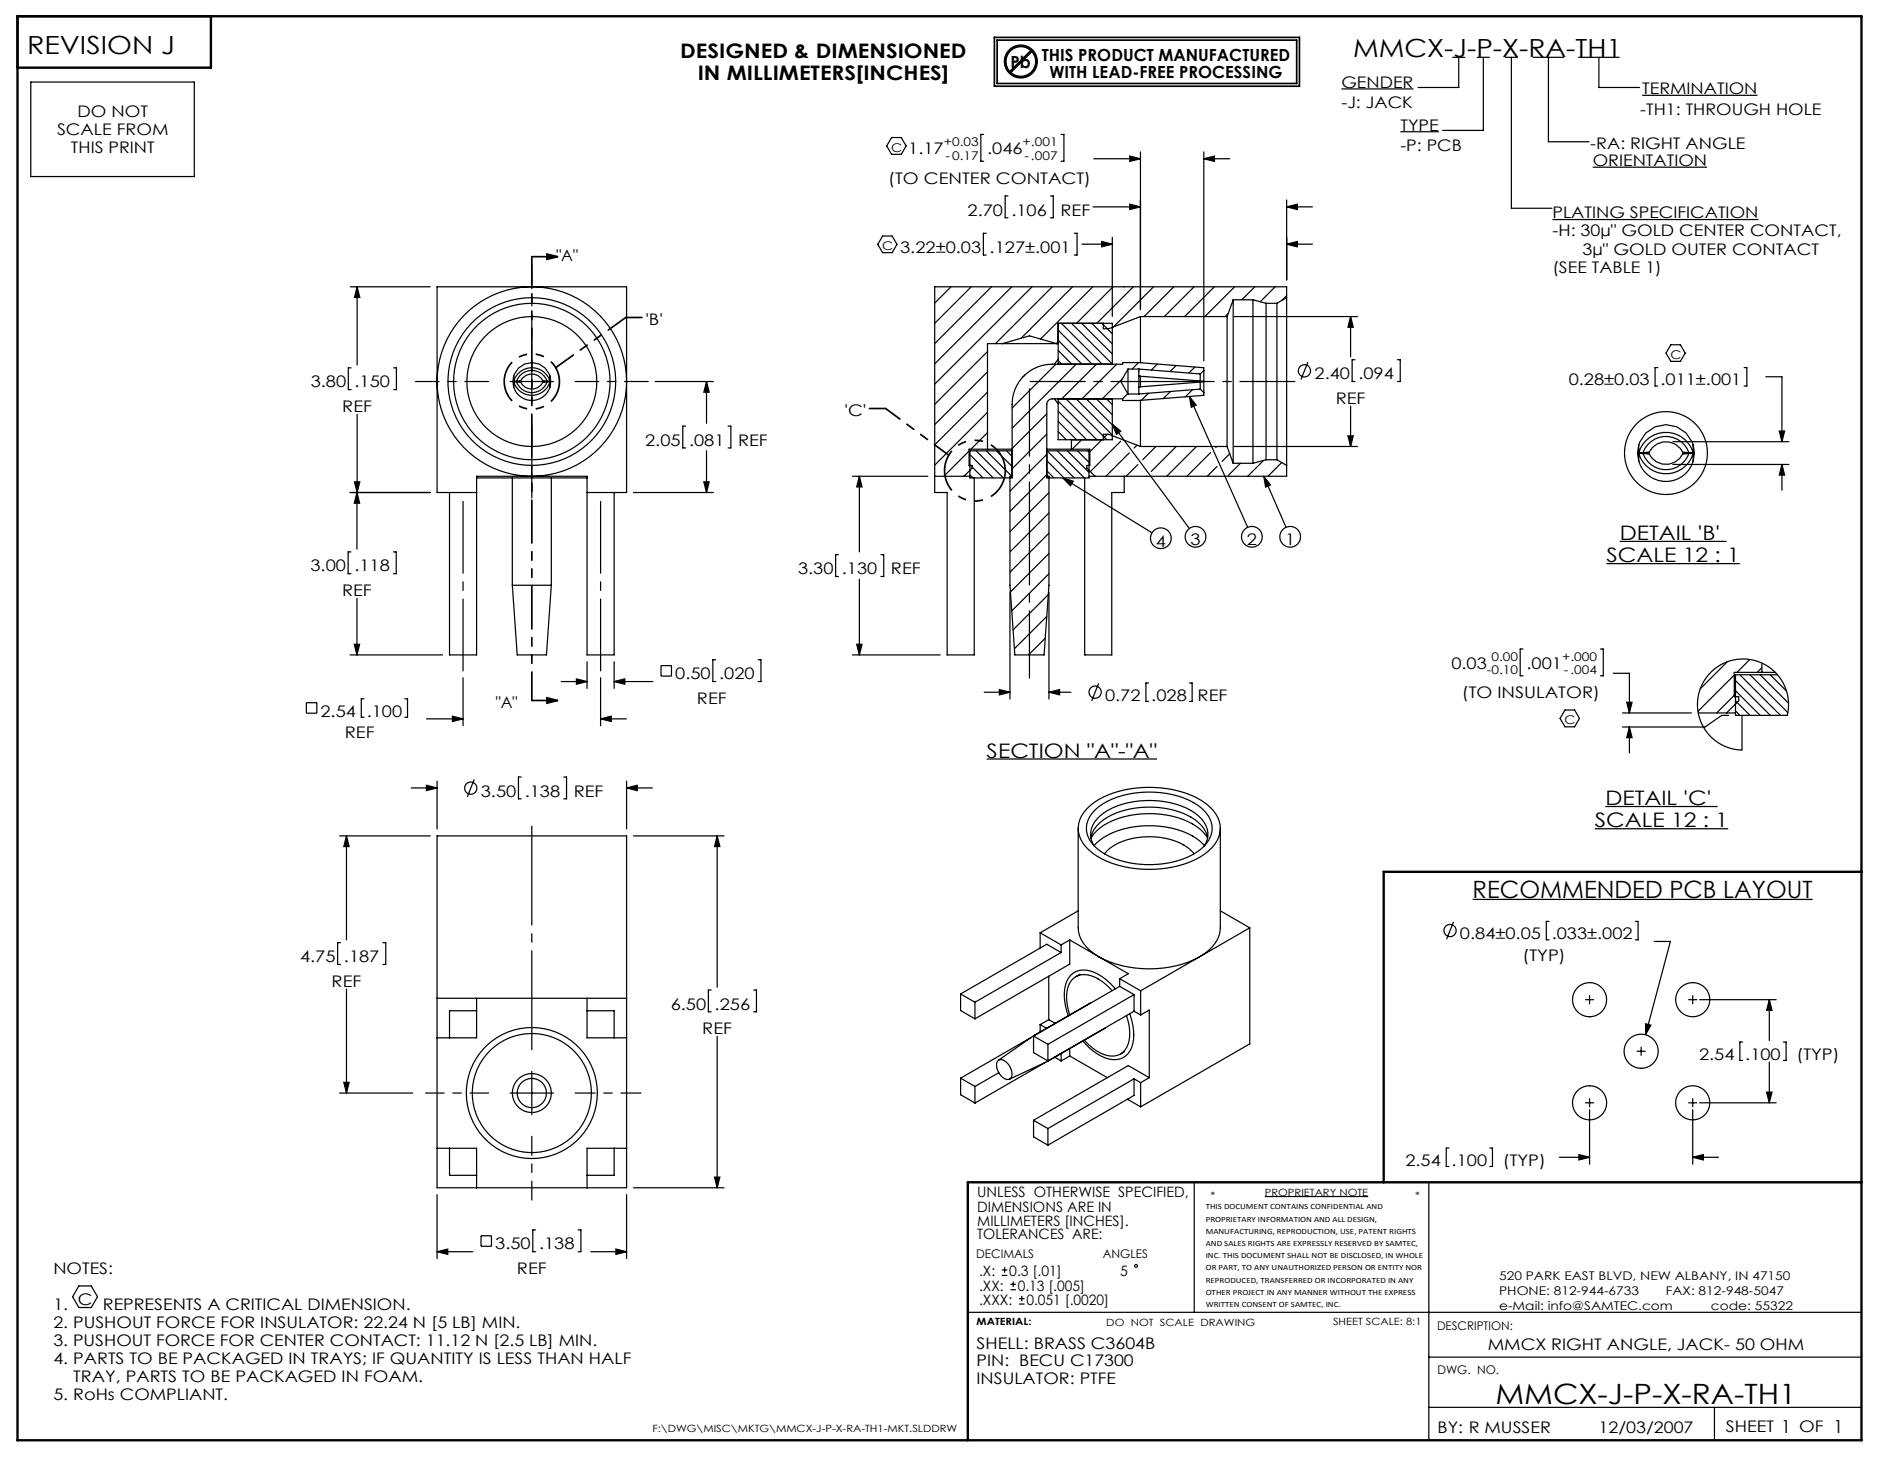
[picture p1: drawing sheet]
<svg xmlns="http://www.w3.org/2000/svg" width="279mm" height="216mm" viewBox="0 0 279 216" stroke-linecap="round" stroke-linejoin="round" font-family="sans-serif">
<g fill="none" stroke="#000" stroke-width=".18">
<path d="M4.5 12.1h24.2v14h-24.2zM145.3 19.9h-.4v3.9h.4M149.4 7.5a2.18 2.18 0 0 1 2.9 0l-3.1 3a2.18 2.18 0 0 1 .2-3zM152.5 7.6a2.18 2.18 0 0 1-.1 3 2.18 2.18 0 0 1-3 .1zM156.8 19.9h.4v3.9h-.4M198.2 13.1h10.6M206.9 19.5h5.7M214.6 8.5h1.8M215.5 8.5v4.4h-6M218.3 8.5h1.8M219.2 8.5v10.8h-6M222.4 8.5h1.8"/>
<path d="M223.3 8.5v22.3h6M226.5 8.5h4.5M228.8 8.5v12.4h6M233.2 8.5h6M236.2 8.5v4.4h6M242.6 14.1h17.1M130.4 34.9h1.4l.7 1.2-.7 1.2h-1.4l-.7-1.2zM131.7 20.3h1.5l.7 1.3-.7 1.2h-1.5l-.7-1.2zM145.7 34.5h-.4v3.2h.4M148.9 29h-.4v3.2h.4M155.2 29h.4v3.2h-.4M158.7 34.5h.4v3.2h-.4"/>
<path d="M159.9 36.1h4.4M161.5 30.6h7M161.6 23.5h6.9M162.8 35.7l1.5 .4-1.5 .4zM164.3 35.1v11.7M166.9 30.2l1.6 .4-1.6 .4zM166.9 23.1l1.6 .4-1.6 .4zM168.5 22.4v23.4M177.9 23.5l1.5-.4v.8zM177.9 22.4v30.9M177.9 23.5h3.8M190.1 30.6l1.6-.4v.8z"/>
<path d="M190.1 36.1l1.6-.4v.8zM190.1 29.6v11.8M190.1 30.6h3.8M190.1 36.1h3.8M229.4 32.4h30.4M235.3 24.7h16.9M51.8 42.4h11.8M51.9 54.4h-.4v3.2h.4M52.8 42.4l.4 1.6h-.8zM52.8 42.4v11.5M58.2 54.4h.4v3.2h-.4M75.4 56.4h6.4"/>
<path d="M75.9 57.2a2.8 2.8 0 0 0 2.7 2 2.8 2.8 0 0 0 2.7-2M75.9 55.6a2.8 2.8 0 0 1 2.7-2 2.8 2.8 0 0 1 2.7 2M75.9 55.6l-.1 .8 .1 .8M75.9 56.4a2.8 2.8 0 0 0 2.7 2 2.8 2.8 0 0 0 2.7-2M75.9 56.3a2.8 2.8 0 0 1 2.7-2 2.8 2.8 0 0 1 2.7 2M75.9 56.4h.4M75.9 56.3h.4M75.9 55.6v.7M75.9 56.4v.8M76.3 56.4a2.4 2.4 0 0 0 2.3 1.6 2.4 2.4 0 0 0 2.2-1.6M76.3 56.4l.6 .1a1.84 1.84 0 0 0 1.7 1 1.84 1.84 0 0 0 1.6-1l.6-.1M76.3 56.3a2.4 2.4 0 0 1 2.3-1.6 2.4 2.4 0 0 1 2.2 1.6"/>
<path d="M76.3 56.3h.6a1.84 1.84 0 0 1 1.7-1 1.84 1.84 0 0 1 1.6 1h.6M76.7 56.3v.2M78.6 53.2v6.4M80.4 56.3v.2M80.8 56.4h.5M80.8 56.3h.5M81.3 55.6v.7M81.3 56.4v.8M81.3 55.6l.1 .8-.1 .8M96.8 56.4h8.6M104.4 56.4l.4 1.6h-.8zM104.4 56.4v6.2"/>
<path d="M140.5 42.4l-2.4 2.4M143.5 42.4l-5.4 5.4M145.9 52l-7.8 7.8M145.9 54.9l-7.8 7.8M145.9 57.9l-7.8 7.8M146.5 42.4l-8.4 8.4M148.1 50.8h8M148.1 50.8h-2.2v15.6M148.1 50.8l4-1.2 4 1.2M149.5 42.4l-11.4 11.4M151.4 55.4l-.3 .3M152.5 42.4l-14.4 14.4"/>
<path d="M155.5 42.4l-8.4 8.4M155.8 58.9l.5 .8M156 53.8l-6.5 6.5M156.1 50.8h.2M156.3 53.3l.6 .5M156.3 51.8l2.1 2M156.3 50.3l3.6 3.5M156.3 48.8l5.1 5M156.3 59.3l5.8 5.7M156.3 50.5l-.2 .3M156.3 58.9v6.1h8v-6.1M156.3 53.1l-.5 .7"/>
<path d="M156.8 47.8l6.1 6M157.5 58.9l6 6.1M158.3 47.8l6 6v-6h-8v6M158.5 42.4l-7.6 7.6M159 53.8l-9.5 9.5M159 58.9l5.3 5.4M159.8 47.8l4.5 4.5M160.5 58.9l3.8 3.8M161.3 47.8l3 3M161.5 42.4l-7.8 7.7M162 58.9l2.3 2.4M162 53.8l-5.1 5.1"/>
<path d="M162.8 47.8l1.5 1.5M163.5 58.9l.8 .9M164.3 47.8h.1M164.5 42.4l-5.4 5.4M165 53.8l-5.1 5.1M165.8 56l-2.9 2.9M165.9 58.9h-10.4a.8 .8 0 0 0-.8 .8v10.9h6.2v-4h-6.2M166.6 58.2l-.7 .7M166.7 54.5v3.7M166.7 54.5h1.6M166.7 54.5l-1.1 1.9 1.1 1.8M166.7 58.2h1.6"/>
<path d="M167.5 42.4l-5.4 5.4M168.2 53.6l-.9 .9M168.3 54.5v1.1M168.3 55.6v1.6M168.3 57.2v1M168.3 57.2l9.6-.8v1.6M168.3 54.5l9 .8M168.3 55.6l9 .7M168.5 59.2v6.8M168.5 55.6v1.6M168.5 46.8v6.8M168.5 46.8h12.8"/>
<path d="M168.5 46.8l-4.7 1.8h-.8v-.8M169.7 58.1l-1.1 1.1M170.4 42.4l-5.9 5.9M171 53.8l-.9 .9M172.9 57.9l-1 1M173.4 42.4l-4.4 4.4M173.8 54l-.9 .9M175.7 58.6l8.6 19.3M175.7 58.6l1 1.3-.7 .3zM176.2 57.6l-1.1 1M176.4 42.4l-4.4 4.4M176.6 54.2l-.9 .9"/>
<path d="M177.3 56.5v1M177.3 55.3v1M177.3 57.5l-9 .7M177.3 57.5l.6 .5M177.9 54.7v-.4l-9.6-.7h-2.4v.2h-10.4a5.9 5.9 0 0 0-6 5.9v10.9h-6.2v-4h6.2M177.9 54.7v1.6h-.6M177.9 58v.4l-9.6 .8h-2.4v-.3M177.9 54.7l-.6 .6M179.4 42.4l-4.4 4.4M181.3 46.8v19.2M181.5 46.3l-.5 .5M182.2 44.3v24.2"/>
<path d="M182.2 44.3h2.9M182.2 44.3l-.9 2.5M182.3 46.8h18.3M182.4 42.4l-4.4 4.4M185.1 44.3v24.2M185.1 44.3l2 .5M185.4 42.4l-1.9 1.9M187.1 44.8v23.1M187.1 44.8h1.6M188.4 42.4l-2.2 2.2M188.7 44.8v23.1M190.1 44v24.8"/>
<path d="M190.1 44v-1.6h-52v30.4h1.8v24h4v-26.2M190.1 44l-1.4 .8M190.1 43.7l-.7 .7M193.2 53.5l-1 2.6M199.6 46.8l.3 1.6h-.7zM199.6 46.8v5.9M200.2 53.2h-.4v3.2h.4M206.5 53.2h.4v3.2h-.4M244.9 54.3h-.4v2.7h.4M246.9 50.9h1.4l.7 1.3-.7 1.2h-1.4l-.7-1.2zM257.7 54.3h.4v2.7h-.4M260.9 55.7h2.4v9.6"/>
<path d="M51.7 72.8h11.9M52.4 71.2h.8l-.4 1.6zM52.7 72.8l.4 1.6h-.8zM52.7 72.8v8.3M52.8 61.2v11.6M66.4 72.8v24h4v-26.4h16.3v26.4h4v-24M70.4 70.6h16.3M70.4 72.8h-5.8v-30.4h28v30.4h-5.9M75.7 70.6v15.9M81.5 70.6v15.9M93.6 72.8h11.8M101.3 63h-.4v3.2h.4"/>
<path d="M104 71.2h.8l-.4 1.6zM104.4 66.6v6.2M107.6 63h.4v3.2h-.4M126 70.4h11.1M127 70.4l.4 1.6h-.8zM127 70.4v11.2M138.1 70.4h4.3M142.4 70.4h.9M143.2 66.6l-3.7 3.8M143.3 67.2l3.4 3.4M143.3 68.7l1.9 1.9M143.3 70.2l.4 .4"/>
<path d="M144.2 66.6l4 4M145.7 66.6l3.8 3.8M145.9 60.9l-7.8 7.8M145.9 63.9l-2.4 2.5M145.9 66.4h3.6M145.9 66.4h-2.7v2.4h.4v.4l-1.2 1.2M147.2 66.6l2.3 2.3M148.7 66.6l.8 .8M149.5 70.4h-.3v16.1l.7 10.3h4.4l.7-10.3v-16.1h-.3M154.7 68.1l2.4 2.4M154.7 69.6l1 1M154.7 61.2l-5.2 5.1"/>
<path d="M154.7 64.1l-5.2 5.2M154.7 67.1l-5.5 5.5M154.7 70.1l-5.5 5.5M154.7 66.4h3.6M154.7 66.6l4 4M155 72.8l-5.8 5.8M155 75.8l-5.8 5.8M155 78.8l-5.8 5.8M156.2 66.6l4 4M156.3 63.8l1.3 1.2M156.3 62.3l2.8 2.7M156.3 60.8l4.3 4.2"/>
<path d="M157 70.6l13.2 8.1M157 70.6l1.6 .5-.4 .7zM157.7 66.6l3.2 3.2M158.3 66.4h2.7v2.4h-.4v.4l1.2 1.2M158.3 65v1.4M159.2 66.6l1.7 1.7M159.8 65l-1.4 1.4M160.7 66.6l.2 .2M160.9 70.4h.9M162.8 65l-1.8 1.8M163 65v-.8h.8l4.7 1.8M163.6 64.2l-.6 .6"/>
<path d="M164.3 62.7l11.4 15.4M164.3 62.7l1.3 1-.6 .5zM165.6 65.2l-4.5 4.5M166.1 70.4v2.4h-1.8v24h-4v-26.2M166.8 66.9l-3.4 3.5M168 65.8l-.4 .4M168.1 68.7l-1.7 1.7M168.5 66h12.8M169.4 70.4h.1M170.8 66l-2 1.9M173.8 66l-3.7 3.7M176.8 66l-4.4 4.4"/>
<path d="M178.9 66.9l-3.5 3.5M179.8 66l-.2 .1M179.8 68.9l-1.4 1.5M181.3 66l.9 2.5M181.7 67.1l-1.1 1.1M182.2 68.5h2.9M182.3 66h18.3M183.3 68.5l-1.8 1.8M186.7 68l-2.3 2.4M186.7 70.4l3.3 7.5M186.7 70.4l1 1.3-.7 .3zM187.1 67.9l-2 .6"/>
<path d="M187.1 67.9h1.6M188.7 67.9l1.4 .9M189.4 68.4l-2.1 2M190.1 68.8v1.6h-28.3M199.2 64.4h.7l-.3 1.6zM199.6 60v6M242.1 68.2a4.2 4.2 0 0 0 4 3 4.2 4.2 0 0 0 4.1-3M242.1 65.8a4.2 4.2 0 0 1 4-3 4.2 4.2 0 0 1 4.1 3M242.1 65.8l-.2 1.2 .2 1.2M242.1 67a4.2 4.2 0 0 0 4 3 4.2 4.2 0 0 0 4.1-3M242.1 66.9a4.2 4.2 0 0 1 4-3 4.2 4.2 0 0 1 4.1 3M242.1 67h.6"/>
<path d="M242.1 66.9h.6M242.1 65.8v1.1M242.1 67v1.2M242.8 67a3.6 3.6 0 0 0 3.3 2.4 3.6 3.6 0 0 0 3.4-2.4M242.8 67l.9 .1a2.76 2.76 0 0 0 2.4 1.5 2.76 2.76 0 0 0 2.5-1.5l.9-.1M242.8 66.9a3.6 3.6 0 0 1 3.3-2.4 3.6 3.6 0 0 1 3.4 2.4M242.8 66.9l.9-.1a2.76 2.76 0 0 1 2.4-1.5 2.76 2.76 0 0 1 2.5 1.5l.9 .1M243.4 66.8v.3M247.2 68.6h17.1M247.2 65.3h17.1M248.9 66.8v.3M249.6 67h.6"/>
<path d="M249.6 66.9h.6M250.2 65.8v1.1M250.2 67v1.2M250.2 65.8l.1 1.2-.1 1.2M262.9 63.7h.8l-.4 1.6zM263.3 68.6l.4 1.6h-.8zM263.3 68.6v3.8M51.7 96.8h13.7M51.9 81.6h-.5v3.2h.5M52.3 95.2h.8l-.4 1.6zM52.7 88.4v8.4M58.1 81.6h.4v3.2h-.4"/>
<path d="M75.7 86.5l.7 10.3h4.3l.8-10.3M75.7 86.5h5.8M86.7 97.8v3.9M90.7 97.8v3.9M97.7 98.4h1.5v1.5h-1.5zM105.7 97.5h-.4v3.2h.4M112 97.5h.4v3.2h-.4M123.9 82h-.4v3.2h.4M126 96.8h12.9M126.6 95.2h.8l-.4 1.6zM127 85.6v11.2M130.2 82h.4v3.2h-.4"/>
<path d="M149.2 87.5v15.8M154.4 94.3l-2.4 2.5M154.7 91.1l-4.8 4.8M154.9 87.9l-5.2 5.2M155 87.5v15.8M155 81.8l-5.7 5.7M155 84.8l-5.5 5.5M225 95.9h-.4v4h.4M236.5 95.9h.4v4h-.4M237.4 83.3h19.7M238.4 99.5h2.3v5.9M239.3 80h15.8"/>
<path d="M255.2 97.8l-4 4M256.2 99.8l-5.3 5.3M257.1 99.7l6 6M258.5 97.5l-1.9 1.9M258.6 99.7l5.6 5.6M260.1 99.7l4.2 4.2M260.3 99.4h2M260.3 98v1.4M260.3 99.4h-4.1v3.6h.7v.6l-1.8 1.8M260.3 98.7l-.7 .7M261.6 99.7l2.4 2.4M262.6 99.7h-6.2v6h7.7a6.7 6.7 0 0 0-5.4-8.2 6.7 6.7 0 0 0-7.9 6 6.7 6.7 0 0 0 6.6 7.3v-5.1"/>
<path d="M45.3 103.8h1.5v1.6h-1.5zM53.8 103.3h-.4v2.7h.4M59.8 103.3h.4v2.7h-.4M60.8 116.4h3.8M63 116l1.6 .4-1.6 .4zM63 106.2h5.4M64.6 115.4v7.1M66.8 105.8l1.6 .4-1.6 .4zM68.4 100.2v7M70.1 115.2l-1.1 2.6M77 114.8h-.4v3.2h.4M82.9 100.7h3.8"/>
<path d="M83.3 114.8h.4v3.2h-.4M85.2 100.3l1.5 .4-1.5 .4zM88.7 100.2v7M88.7 106.2h3.8M88.7 106.2l1.6-.4v.8zM90.7 100.7l1.6-.4v.8zM90.7 100.7h5.8M92.6 116.4l1.6-.4v.8zM92.6 115.4v7.1M92.6 116.4h3.8M145.4 102.3h3.8M145.8 112.2h25.2"/>
<path d="M147.7 101.9l1.5 .4-1.5 .4zM155 102.3l1.6-.4v.8zM155 102.3h3.2M160.6 119.5a12.7 12.7 0 0 1 9-3.1 13.8 13.8 0 0 1 9.2 2.9 4.1 4.1 0 0 1-.3 6.5 14.9 14.9 0 0 1-11.4 2.5 10.3 10.3 0 0 1-7.1-3.8 3.8 3.8 0 0 1 .6-5zM161.8 119.7a12 12 0 0 1 8.7-2.6 11 11 0 0 1 7.5 2.8 3.5 3.5 0 0 1-.2 5.2 12 12 0 0 1-8.7 2.7 11 11 0 0 1-7.5-2.9 3.5 3.5 0 0 1 .2-5.2zM162.3 101l-1 2.6M169.7 100.9h-.4v2.8h.4M175.7 100.9h.4v2.8h-.4M231.2 104.9h1.5l.7 1.3-.7 1.2h-1.5l-.7-1.2zM237.2 119.2h16.6M239.7 105.4h10.2M240.4 103.8h.7l-.4 1.6z"/>
<path d="M240.7 107.4v3.8M240.7 107.4l.4 1.6h-.7zM250.9 105.4h4.2M255.1 105.4h1.3M255.4 105.7h-1l-2.5 1.7h-12.2M256.2 102.8l-2.6 2.6M256.4 100.6l5.2 5.1M256.4 102.1l3.7 3.6M256.4 103.6l2.2 2.1M256.4 105.1l.7 .6M50.2 123.5h13.4M50.3 139.3h-.4v3.2h.4"/>
<path d="M51.2 123.5l.4 1.6h-.8zM51.2 123.5v15.4M56.6 139.3h.4v3.2h-.4M64.6 123.5h28v52h-28zM93.6 123.5h13.4M106 123.5l.4 1.6h-.8zM106 123.5v22.4M153.7 137.8l3.1 1.8M153.7 137.8v2.3M156.8 139.6v1.2M158.1 138.9v3.6l-14 8.1M158.1 138.9l-1.3 .7"/>
<path d="M158.1 138.9l8.6 5-1.3 .7M159.3 122.4v14.7a5.3 5.3 0 0 0 3.1 4.3 16.4 16.4 0 0 0 14.8 0M159.3 134.6l-5.6 3.2M161.2 123.8a5 5 0 0 1 3.2-3.4 13.4 13.4 0 0 1 12.1 .7 4.2 4.2 0 0 1 1.9 2.7M161.2 123.8a7.3 7.3 0 0 1 4.8-3.1 14 14 0 0 1 10.8 1.5 5.3 5.3 0 0 1 1.6 1.6M161.6 125a10.2 10.2 0 0 1 7.1-2.9 12.6 12.6 0 0 1 8.7 2.3l.6 .6a3.3 3.3 0 0 0-.9-4.4 12.5 12.5 0 0 0-10.4-2 8 8 0 0 0-5 2.9 3.1 3.1 0 0 0-.1 3.5M163.2 126.2a7.7 7.7 0 0 1 5.7-2.5 9.7 9.7 0 0 1 7 1.9l.5 .6M180.3 122.4v14.7a5.3 5.3 0 0 1-3.1 4.3M180.3 134.6l4.4 2.5M184.7 137.1l-7.5 4.3M184.7 137.1v17.2l-16.2 9.3M214.8 136.2l-1.1 2.6"/>
<path d="M217.6 132.9h50.2M228.9 136.2h-.4v2.7h.4M235.6 122.5h19.7M241.6 136.2h.4v2.7h-.4M244.4 139.1h2.4l-3.7 13.8M50.8 160h.8l-.4 1.5zM51.2 146.2v15.3M64.6 147.5h28M70.4 147.5v5.9h-5.8M70.4 149.4h-4v4M78.6 158.3v6.4M86.7 147.5v5.9h5.9"/>
<path d="M86.7 149.4h4v4M105.1 146.3h-.4v3.2h.4M106 153.2v22.3M111.4 146.3h.4v3.2h-.4M141.9 146.9l2.2 1.2M141.9 146.9v2.4l2.2 1.3M141.9 159.3l2.2 1.3M141.9 159.3v2.5l2.2 1.2M144.1 148.1v2.5M147.5 156.7a1.22 1.22 0 0 1 1.5 .6l.2 .4a1.44 1.44 0 0 1 0 1.7 1.22 1.22 0 0 1-1.5-.6l-.2-.4a1.44 1.44 0 0 1 0-1.7zM147.6 158.5l-3.5 2.1M152.4 153.3l-10.5 6"/>
<path d="M152.7 153.1l2.1 1.2M152.7 153.1v2.5l2.1 1.2M153 152.9l-5.5 3.8M153.7 151.4l.9 .6M153.7 151.4v1.1M154.5 157l-10.4 6M154.8 154.3v2.5M155 150.7l.9 .5M155 144.3v6.4M155 150.7l-1.3 .7M155.1 156.6l-5.9 2.9M155.8 156.2l1 .6"/>
<path d="M156.8 140.8l-2.1-1.3-12.8 7.4M156.8 140.8l-12.7 7.3M156.8 155.7v1.1M158.1 155v1M158.1 156l5.5 3.3M158.1 156l-1.3 .8M159.5 144l-.5 .3M161.2 148.2l-8.4 4.8M163.3 151.9l-8.4 4.9M164.3 146.4a6 6 0 0 0-4.2-2.4 2.59 2.59 0 0 0-2.5 2.6 7.7 7.7 0 0 0 .5 3.4M164.8 146.1a6.9 6.9 0 0 0-4.8-2.8 2.82 2.82 0 0 0-2.7 2.7 8.4 8.4 0 0 0 .5 4.1M165.4 145.8l-12.7 7.3"/>
<path d="M165.4 145.8l2.2 1.2M165.4 144.6l3.1 1.8M165.4 144.6v1.2M166.1 155.4l-.5 .4M166.4 150.1a6.2 6.2 0 0 1 .1 4.7 2.54 2.54 0 0 1-3.4 1 7.5 7.5 0 0 1-2.9-2.1M166.9 149.8a7.1 7.1 0 0 1 .1 5.4 2.77 2.77 0 0 1-3.6 1.2 8.2 8.2 0 0 1-3.4-2.6M167.6 147l-12.8 7.3M167.6 149.4l-12.8 7.4M167.6 147v2.4M167.6 159.4v2.5l-12.8 7.3M167.6 159.4l.9 .6M167.6 159.4l-12.8 7.4"/>
<path d="M167.6 149.4l.9 .6M168.5 146.4v3.6M168.5 160v3.6M168.5 150l1.3-.7v10M169.8 159.3l-1.3 .7M169.8 159.3l-3.1-1.8-14 8M177.2 141.4l-8.7 5M234.3 147.7h1.2M234.9 147.1v1.2M241.9 155.4h1.2M242.5 154.8v1.1M243.2 151.3l.7 .2-.8 1.4z"/>
<path d="M249.5 147.7h1.2M250.1 147.1v1.2M251.1 147.7h11.3M257.5 154h-.4v2.7h.4M261.4 147.7v6M261.4 157v6M261.4 147.7l.4 1.6h-.8zM263.5 154h.4v2.7h-.4M50.2 161.5h10.8M64.6 176.5v9.5M64.6 169.7h5.8v5.8M66.4 169.7v4h4"/>
<path d="M75.4 161.5h6.4M90.7 169.7v4h-4M92.6 176.5v9.5M92.6 169.7h-5.9v5.8M93.6 175.5h13.4M105.6 174h.8l-.4 1.5zM144.1 160.6v2.4M152.7 165.5v2.5l2.1 1.2M152.7 165.5l2.1 1.3M154.8 166.8v2.4M166.6 162.4l1.9 1.2M176.5 174.7v19.2"/>
<path d="M186.9 176.8h15.3M211.1 174.7v38.1M214.1 169.7h-.4v2.7h.4M220.1 169.7h.4v2.7h-.4M230.4 171h4.5M233.3 170.6l1.6 .4-1.6 .4zM234.3 163h1.2M234.9 164v8M234.9 162.4v1.2M249.5 163h1.2M250.1 171l1.6-.4v.8zM250.1 164v8"/>
<path d="M250.1 171h3.8M250.1 162.4v1.2M251.1 163h11.3M261 161.4h.8l-.4 1.6zM11.6 190h1.9l.9 1.6-.9 1.6h-1.9l-.9-1.6zM64.6 185l1.6-.4v.8zM64.6 185h5.3M71.1 182.6h1.5v1.6h-1.5zM79.1 181.8h-.4v3.2h.4M85.4 181.8h.4v3.2h-.4M87.3 185h5.3M91 184.6l1.6 .4-1.6 .4z"/>
<path d="M143 193.9h132M148 188.5h.8M148 187.7h.8M148.4 187.3v.8M149.3 190.6h.8M149.3 189.8h.8M149.7 189.4v.8M150.6 192.7h.8M150.6 191.9h.8M151 191.5v.8M211.1 208h63.9M211.1 200.6h63.9"/>
<path d="M253.3 208v4.8"/>
<circle cx="150.8" cy="9.1" r="2.44"/>
<circle cx="78.6" cy="56.4" r="12.4"/>
<circle cx="78.6" cy="56.4" r="11.6"/>
<circle cx="78.6" cy="56.4" r="9.6"/>
<circle cx="78.6" cy="56.4" r="14"/>
<circle cx="192.7" cy="54.8" r=".9"/>
<circle cx="171.5" cy="79.5" r="1.53"/>
<circle cx="176.6" cy="79.3" r="1.53"/>
<circle cx="185" cy="79.3" r="1.53"/>
<circle cx="190.6" cy="79.3" r="1.53"/>
<circle cx="246.1" cy="67" r="6.1"/>
<circle cx="69.6" cy="116.5" r=".9"/>
<circle cx="161.8" cy="102.3" r=".9"/>
<circle cx="214.2" cy="137.5" r=".9"/>
<circle cx="234.9" cy="147.7" r="2.52"/>
<circle cx="242.5" cy="155.3" r="2.52"/>
<circle cx="250.1" cy="147.7" r="2.52"/>
<circle cx="78.6" cy="161.5" r="2.88"/>
<circle cx="78.6" cy="161.5" r="2.16"/>
<circle cx="78.6" cy="161.5" r="9.7"/>
<circle cx="78.6" cy="161.5" r="8.8"/>
<circle cx="234.9" cy="163" r="2.52"/>
<circle cx="250.1" cy="163" r="2.52"/>
<circle cx="167.9" cy="187.1" r=".2"/>
</g>
<path d="M2.6 2.4h272.4v210.4h-272.4zM31.2 2.4v7.6h-28.6M275 128.8h-70.6v45.9M275 174.7h-132v38.1" fill="none" stroke="#000" stroke-width=".35"/>
<path d="M146.9 5.5h45.1v7.2h-45.1zM147.3 5.9h44.3v6.4h-44.3zM78.6 37.9h3.8M80.8 37.5l1.6 .4-1.6 .4zM78.6 103.5h3.8M80.8 103.1l1.6 .4-1.6 .4z" fill="none" stroke="#000" stroke-width=".25"/>
<path d="M148.4 9.1a2.45 2.45 0 0 0 4.9 0 2.45 2.45 0 0 0-4.9 0zM149.3 7.5a2.18 2.18 0 0 1 3 0l-3.1 3a2.18 2.18 0 0 1 .1-3zM149.4 10.7l3.1-3.1a2.18 2.18 0 0 1-.1 3 2.18 2.18 0 0 1-3 .1z" fill-rule="evenodd" fill="#000"/>
<path d="M82.7 56.4a4.1 4.1 0 0 0-6.1-3.6 4.1 4.1 0 0 0-.2 7 4.1 4.1 0 0 0 6.2-3.1l.1-.3" fill="none" stroke="#000" stroke-width=".25" stroke-dasharray="6.3 1.3 1.3 1.3 1.3 1.3" stroke-dashoffset="3.1" stroke-linecap="butt"/>
<path d="M148.5 69.6a4.5 4.5 0 0 0-6.6-4 4.5 4.5 0 0 0-.3 7.7 4.5 4.5 0 0 0 6.9-3.4v-.3" fill="none" stroke="#000" stroke-width=".25" stroke-dasharray="6.3 1.3 1.3 1.3 1.3 1.3" stroke-dashoffset="1.8" stroke-linecap="butt"/>
<path d="M72.2 56.4h-10.8M78.6 50v-10.8M85 56.4h10.8M78.6 62.8v10.8" fill="none" stroke="#000" stroke-width=".18" stroke-dasharray="15.2 1.3 1.3 1.3" stroke-dashoffset="11.7"/>
<path d="M78.6 155.1v-33" fill="none" stroke="#000" stroke-width=".18" stroke-dasharray="15.2 1.3 1.3 1.3" stroke-dashoffset=".6"/>
<path d="M72.2 161.5h-9.3" fill="none" stroke="#000" stroke-width=".18" stroke-dasharray="15.2 1.3 1.3 1.3" stroke-dashoffset="12.5"/>
<path d="M78.6 167.9v9.4" fill="none" stroke="#000" stroke-width=".18" stroke-dasharray="15.2 1.3 1.3 1.3" stroke-dashoffset="12.4"/>
<path d="M85 161.5h9.7" fill="none" stroke="#000" stroke-width=".18" stroke-dasharray="15.2 1.3 1.3 1.3" stroke-dashoffset="12.3"/>
<path d="M78.6 103.5v-65.6" fill="none" stroke="#000" stroke-width=".25" stroke-dasharray="6.3 1.3 1.3 1.3 1.3 1.3" stroke-dashoffset="2.1"/>
<path d="M94.9 46.9h-2.4M128.5 60.4h2.4" fill="none" stroke="#000" stroke-width=".25" stroke-dasharray="6.3 1.3 1.3 1.3 1.3 1.3"/>
<path d="M92.5 46.9l-10.4 7.4" fill="none" stroke="#000" stroke-width=".25" stroke-dasharray="6.3 1.3 1.3 1.3 1.3 1.3" stroke-dashoffset="3.2"/>
<path d="M130.9 60.4l9.3 6.9" fill="none" stroke="#000" stroke-width=".25" stroke-dasharray="6.3 1.3 1.3 1.3 1.3 1.3" stroke-dashoffset="3.7"/>
<path d="M152.1 100.2v-42.7" fill="none" stroke="#000" stroke-width=".18" stroke-dasharray="15.2 1.3 1.3 1.3" stroke-dashoffset="5.3"/>
<path d="M191.3 56.4h-39.1" fill="none" stroke="#000" stroke-width=".18" stroke-dasharray="15.2 1.3 1.3 1.3" stroke-dashoffset="7.1"/>
<path d="M68.4 99.1v-25M88.7 99.1v-25" fill="none" stroke="#000" stroke-width=".18" stroke-dasharray="15.2 1.3 1.3 1.3" stroke-dashoffset="4.6"/>
<g fill="#000">
<path d="M186.7 70.4l1 1.3-.7 .3zM157 70.6l1.6 .5-.4 .7zM164.3 62.7l1.3 1-.6 .5zM175.7 58.6l1 1.3-.7 .3z"/>
<path d="M80.8 103.1l1.6 .4-1.6 .4zM80.8 37.5l1.6 .4-1.6 .4z"/>
<path d="M85.2 100.3l1.5 .4-1.5 .4zM90.7 100.7l1.6-.4v.8zM52.3 95.2h.8l-.4 1.6zM52.7 72.8l.4 1.6h-.8zM104.4 56.4l.4 1.6h-.8zM104 71.2h.8l-.4 1.6zM52.8 42.4l.4 1.6h-.8zM52.4 71.2h.8l-.4 1.6zM106 123.5l.4 1.6h-.8zM105.6 174h.8l-.4 1.5zM63 116l1.6 .4-1.6 .4zM92.6 116.4l1.6-.4v.8zM51.2 123.5l.4 1.6h-.8zM50.8 160h.8l-.4 1.5zM64.6 185l1.6-.4v.8zM91 184.6l1.6 .4-1.6 .4zM147.7 101.9l1.5 .4-1.5 .4zM155 102.3l1.6-.4v.8zM127 70.4l.4 1.6h-.8zM126.6 95.2h.8l-.4 1.6zM166.9 30.2l1.6 .4-1.6 .4zM190.1 30.6l1.6-.4v.8zM177.9 23.5l1.5-.4v.8zM166.9 23.1l1.6 .4-1.6 .4zM199.2 64.4h.7l-.3 1.6zM199.6 46.8l.3 1.6h-.7zM162.8 35.7l1.5 .4-1.5 .4zM190.1 36.1l1.6-.4v.8zM243.2 151.3l-.1 1.6 .8-1.4zM261.4 147.7l.4 1.6h-.8zM261 161.4h.8l-.4 1.6zM233.3 170.6l1.6 .4-1.6 .4zM250.1 171l1.6-.4v.8z"/>
<path d="M88.7 106.2l1.6-.4v.8zM66.8 105.8l1.6 .4-1.6 .4zM263.3 68.6l.4 1.6h-.8zM262.9 63.7h.8l-.4 1.6zM240.7 107.4l.4 1.6h-.7zM240.4 103.8h.7l-.4 1.6z"/>
</g>
<text font-size="4.1" x="221" y="207.5">MMCX-J-P-X-RA-TH1</text>
<g font-size="3.7">
<text x="4" y="8">REVISION J</text>
<text x="199.9" y="8.4">MMCX-J-P-X-RA-TH1</text>
</g>
<text font-size="3.5" x="217.6" y="132.7">RECOMMENDED PCB LAYOUT</text>
<g font-size="3">
<text x="100.5" y="8.6">DESIGNED &amp; DIMENSIONED</text>
<text x="103.1" y="11.8">IN MILLIMETERS[INCHES]</text>
<text x="237.4" y="83.1">SCALE 12 : 1</text>
<text x="239.3" y="79.8">DETAIL 'B'</text>
<text x="145.8" y="112">SECTION &quot;A&quot;-&quot;A&quot;</text>
<text x="237.2" y="119">DETAIL 'C'</text>
<text x="235.6" y="122.3">SCALE 12 : 1</text>
</g>
<g font-size="2.5">
<text x="149.3" y="10.1">Pb</text>
<text x="153.9" y="9">THIS PRODUCT MANUFACTURED</text>
<text x="155.1" y="11.5">WITH LEAD-FREE PROCESSING</text>
</g>
<g font-size="2.4">
<text x="11.4" y="17.2">DO NOT</text>
<text x="198.2" y="13">GENDER</text>
<text x="198.2" y="15.9">-J: JACK</text>
<text x="242.4" y="16.9">-TH1: THROUGH HOLE</text>
<text x="242.6" y="13.9">TERMINATION</text>
<text x="8.4" y="19.9">SCALE FROM</text>
<text x="10.5" y="22.6">THIS PRINT</text>
<text x="134.2" y="22.8">1.17</text>
<text x="145.9" y="22.8">.046</text>
<text x="206.9" y="19.3">TYPE</text>
<text x="206.9" y="22.3">-P: PCB</text>
<text x="235" y="22.1">-RA: RIGHT ANGLE</text>
<text x="131.2" y="27.1">(TO CENTER CONTACT)</text>
<text x="235.3" y="24.5">ORIENTATION</text>
<text x="143" y="31.8">2.70</text>
<text x="149.4" y="31.8">.106</text>
<text x="156.7" y="31.8">REF</text>
<text x="229.4" y="32.3">PLATING SPECIFICATION</text>
<text x="229.4" y="34.9">-H: 30µ&quot; GOLD CENTER CONTACT,</text>
<text x="82.2" y="38.6">&quot;A&quot;</text>
<text x="133" y="37.4">3.22±0.03</text>
<text x="146.2" y="37.4">.127±.001</text>
<text x="229.4" y="40.3">(SEE TABLE 1)</text>
<text x="233.8" y="37.6">3µ&quot; GOLD OUTER CONTACT</text>
<text x="95.4" y="48">'B'</text>
<text x="45.9" y="57.2">3.80</text>
<text x="52.4" y="57.2">.150</text>
<text x="194.2" y="56">2.40</text>
<text x="197.4" y="59.7">REF</text>
<text x="200.7" y="56">.094</text>
<text x="231.8" y="56.9">0.28±0.03</text>
<text x="245.3" y="56.9">.011±.001</text>
<text x="50.6" y="60.9">REF</text>
<text x="95.3" y="65.9">2.05</text>
<text x="101.8" y="65.9">.081</text>
<text x="109" y="65.9">REF</text>
<text x="124.8" y="61.4">'C'</text>
<text x="170.8" y="80.8">4</text>
<text x="175.9" y="80.5">3</text>
<text x="184.2" y="80.5">2</text>
<text x="189.9" y="80.5">1</text>
<text x="45.9" y="84.4">3.00</text>
<text x="50.5" y="88.1">REF</text>
<text x="52.4" y="84.4">.118</text>
<text x="117.9" y="84.9">3.30</text>
<text x="124.4" y="84.9">.130</text>
<text x="131.6" y="84.9">REF</text>
<text x="99.8" y="100.4">0.50</text>
<text x="106.3" y="100.4">.020</text>
<text x="214.4" y="98.8">0.03</text>
<text x="225.5" y="98.8">.001</text>
<text x="47.3" y="105.9">2.54</text>
<text x="54.2" y="105.9">.100</text>
<text x="73.3" y="104.7">&quot;A&quot;</text>
<text x="103" y="104">REF</text>
<text x="163.3" y="103.6">0.72</text>
<text x="170.1" y="103.6">.028</text>
<text x="176.9" y="103.6">REF</text>
<text x="216" y="103.2">(TO INSULATOR)</text>
<text x="50.9" y="109.1">REF</text>
<text x="71" y="117.7">3.50</text>
<text x="77.5" y="117.7">.138</text>
<text x="84.8" y="117.7">REF</text>
<text x="44.3" y="142.2">4.75</text>
<text x="50.8" y="142.2">.187</text>
<text x="215.7" y="138.8">0.84±0.05</text>
<text x="225" y="142">(TYP)</text>
<text x="229.3" y="138.8">.033±.002</text>
<text x="49" y="145.8">REF</text>
<text x="99.1" y="149.2">6.50</text>
<text x="105.6" y="149.2">.256</text>
<text x="103.8" y="152.8">REF</text>
<text x="251" y="156.6">2.54</text>
<text x="257.9" y="156.6">.100</text>
<text x="265.4" y="156.6">(TYP)</text>
<text x="207.6" y="172.3">2.54</text>
<text x="214.5" y="172.3">.100</text>
<text x="222.1" y="172.3">(TYP)</text>
<text x="73.2" y="184.6">3.50</text>
<text x="79.7" y="184.6">.138</text>
<text x="7.9" y="188.2">NOTES:</text>
<text x="76.4" y="188.3">REF</text>
<text x="7.9" y="193.6">1.</text>
<text x="7.9" y="196.2">2. PUSHOUT FORCE FOR INSULATOR: 22.24 N [5 LB] MIN.</text>
<text x="11.5" y="192.9">C</text>
<text x="15.2" y="193.6">REPRESENTS A CRITICAL DIMENSION.</text>
<text x="7.9" y="198.9">3. PUSHOUT FORCE FOR CENTER CONTACT: 11.12 N [2.5 LB] MIN.</text>
<text x="7.9" y="201.6">4. PARTS TO BE PACKAGED IN TRAYS; IF QUANTITY IS LESS THAN HALF</text>
<text x="144.3" y="199.3">SHELL: BRASS C3604B</text>
<text x="144.3" y="201.9">PIN: BECU C17300</text>
<text x="219.8" y="199.5">MMCX RIGHT ANGLE, JACK- 50 OHM</text>
<text x="7.9" y="206.9">5. RoHs COMPLIANT.</text>
<text x="10.8" y="204.2">TRAY, PARTS TO BE PACKAGED IN FOAM.</text>
<text x="144.3" y="204.5">INSULATOR: PTFE</text>
<text x="212.4" y="211.7">BY: R MUSSER</text>
<text x="236.2" y="211.7">12/03/2007</text>
<text x="255" y="211.7">SHEET 1 OF 1</text>
</g>
<g font-size="2.1">
<text x="144.4" y="176.9">UNLESS OTHERWISE SPECIFIED,</text>
<text x="144.4" y="179.1">DIMENSIONS ARE IN</text>
<text x="144.4" y="183.1">TOLERANCES ARE:</text>
<text x="144.4" y="181.2">MILLIMETERS [INCHES].</text>
<text x="144.7" y="188.6">.X:</text>
<text x="144.7" y="190.7">.XX:</text>
<text x="149.1" y="188.6">0.3 [.01]</text>
<text x="150.4" y="190.7">0.13 [.005]</text>
<text x="165.5" y="188.6">5</text>
<text x="144.7" y="192.9">.XXX:</text>
<text x="151.7" y="192.9">0.051 [.0020]</text>
</g>
<g font-size="1.8">
<text x="131.7" y="22.5">C</text>
<text x="139.4" y="21.6">+0.03</text>
<text x="139.7" y="23.6">-0.17</text>
<text x="151.1" y="21.6">+.001</text>
<text x="151.4" y="23.6">-.007</text>
<text x="130.3" y="37">C</text>
<text x="246.8" y="53.1">C</text>
<text x="219.7" y="99.6">-0.10</text>
<text x="220.4" y="97.6">0.00</text>
<text x="230.8" y="97.6">+.000</text>
<text x="231.1" y="99.6">-.004</text>
<text x="231.2" y="107">C</text>
<text x="144.2" y="185.9">DECIMALS</text>
<text x="162.9" y="185.9">ANGLES</text>
<text x="221.5" y="189.2">520 PARK EAST BLVD, NEW ALBANY, IN 47150</text>
<text x="221.5" y="191.4">PHONE: 812-944-6733</text>
<text x="246.1" y="191.4">FAX: 812-948-5047</text>
<text x="212.3" y="196.5">DESCRIPTION:</text>
<text x="221.5" y="193.5">e-Mail: info@SAMTEC.com</text>
<text x="252.8" y="193.5">code: 55322</text>
<text x="212.4" y="203">DWG. NO.</text>
</g>
<g font-size="1.5">
<text x="178.9" y="177.1">*</text>
<text x="186.9" y="176.7">PROPRIETARY NOTE</text>
<text x="209.1" y="177.1">*</text>
<text x="144.3" y="195.8">MATERIAL:</text>
<text x="163.5" y="195.9">DO NOT SCALE DRAWING</text>
<text x="197" y="195.7">SHEET SCALE: 8:1</text>
<text x="96.4" y="211.6">F:\DWG\MISC\MKTG\MMCX-J-P-X-RA-TH1-MKT.SLDDRW</text>
</g>
<g font-size="1.2">
<text x="178.1" y="178.7">THIS DOCUMENT CONTAINS CONFIDENTIAL AND</text>
<text x="178.1" y="180.5">PROPRIETARY INFORMATION AND ALL DESIGN,</text>
<text x="178.1" y="182.3">MANUFACTURING, REPRODUCTION, USE, PATENT RIGHTS</text>
<text x="178.1" y="184.1">AND SALES RIGHTS ARE EXPRESSLY RESERVED BY SAMTEC,</text>
<text x="178.1" y="185.9">INC. THIS DOCUMENT SHALL NOT BE DISCLOSED, IN WHOLE</text>
<text x="178.1" y="187.7">OR PART, TO ANY UNAUTHORIZED PERSON OR ENTITY NOR</text>
<text x="178.1" y="189.5">REPRODUCED, TRANSFERRED OR INCORPORATED IN ANY</text>
<text x="178.1" y="191.4">OTHER PROJECT IN ANY MANNER WITHOUT THE EXPRESS</text>
<text x="178.1" y="193.2">WRITTEN CONSENT OF SAMTEC, INC.</text>
</g>
</svg>
